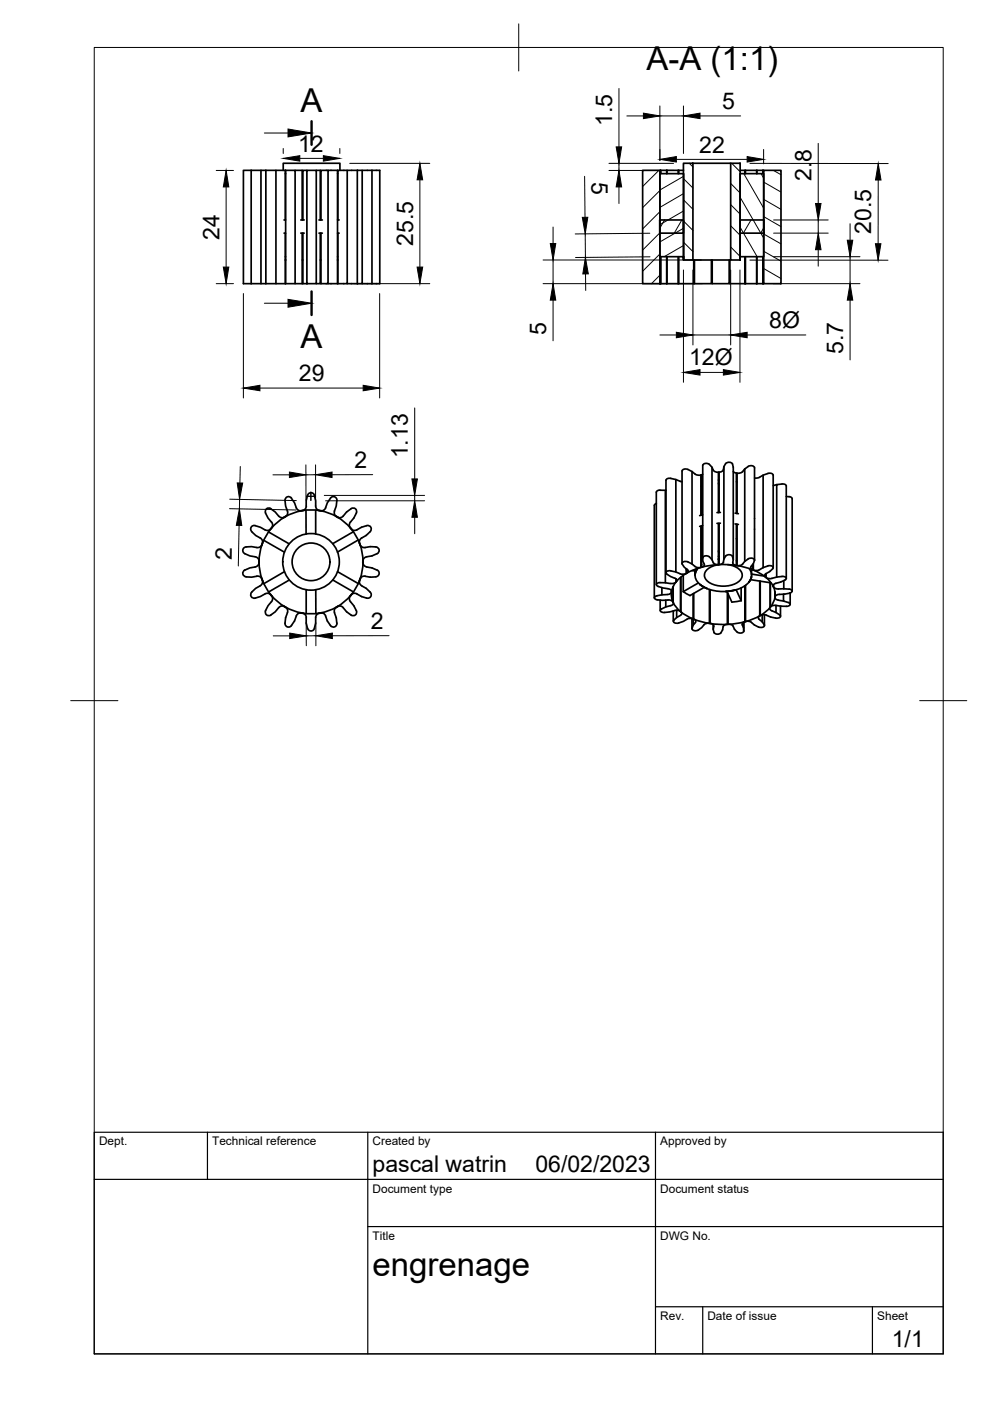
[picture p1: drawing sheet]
<svg xmlns="http://www.w3.org/2000/svg" width="210mm" height="297mm" viewBox="0 0 210 297" stroke-linecap="round" stroke-linejoin="round" font-family="sans-serif">
<!-- layer: Visible -->
<g fill="none" stroke="#000" stroke-width=".36">
<path d="M53.3 36.1h3.1M53.3 36.1h-1.7v24h1.7M53.3 36.1v24M55.3 36.1v24M56.4 36.1h4.1v10.5M56.4 36.1v24M58.5 36.1v24M60 36.1v-1.5h12.1v1.5M60.5 36.8h.1M62.6 36.1h1.5v10.5M65.1 36.1h2v24h-2zM65.1 36.1h-.9v10.5"/>
<path d="M67.1 36.1h.8v10.5M69.6 36.1h-1.5v10.5M71.6 36.8h.1M73.6 36.1h-2v10.5M75.8 36.1h-2.2v24h-2v-10.7M75.8 36.1h1M75.8 36.1v24M78.9 36.1h-2.1v24h-1M78.9 36.1h1.6v24h-1.6M78.9 36.1v24M136.2 36.1h3.7v24h-3.7zM139.9 36.1h.2"/>
<path d="M139.9 36.8h5v18.3v-.7h-5zM140.1 36.1h.1M140.1 36.1v.7M140.1 36.1h1.3M141.4 36.1h.1M141.4 36.1v.7M141.4 36.1h2.4M143.8 36.1h1.1M143.8 36.1v.7M143.9 36.1v.7M144.9 34.6h2v20.5h-2zM146.9 34.6h8"/>
<path d="M154.9 34.6h2v20.5h-2zM156.9 36.8h5v17.6h-5v.7zM156.9 36.1h1M158.1 36.1h2.3M158.1 36.1h-.2v.7M158.1 36.1v.7M160.5 36.1h1.3M160.5 36.1l-.1 .7M160.5 36.1v.7M161.8 36.1v.7zM161.8 36.1h.1M161.9 36.1h3.7v24h-3.7z"/>
<path d="M60.2 49.4h.4M60.2 46.6h.4M60.5 49.4v10.7h-4.1M60.5 55.1h.1M60.5 54.4h.1M63.8 49.4h.7M63.8 46.6h.7M64.1 49.4v10.7h-3.5v-24h2v24M64.1 55.1h.1M64.2 49.4v10.7h.9M67.6 49.4h.7M67.6 46.6h.7"/>
<path d="M67.9 49.4v10.7h-.8M67.9 55.1h.2M68.1 49.4v10.7h1.5v-24h2v24h-2M71.6 55.1h.1M71.6 49.4h.3M71.6 46.6h.3M71.6 54.4h.1M139.9 46.6h5v2.8h-5zM140.1 54.4v5.7M141.4 54.4v5.7M143.8 54.4v5.7M143.9 54.4v5.7h-.1"/>
<path d="M146.9 55.1h8M147.1 55.1v5h-3.2M147.2 55.1v5h3.6v-5M151 55.1v5h3.6v-5M154.7 55.1v5h3.2M156.9 46.6h5.1v2.8h-5.1zM157.9 54.4v5.7M158.1 54.4v5.7M160.4 54.4v5.7M160.5 54.4v5.7M161.8 54.4v5.7M53.3 60.1h3.1"/>
<path d="M73.6 60.1h2.2M76.8 60.1h2.1M139.9 60.1h.2M140.1 60.1h1.3M141.4 60.1h2.4M157.9 60.1h.2M158.1 60.1h2.3M160.4 60.1h.1M160.5 60.1h1.3M161.8 60.1h.1M146.7 100v19.6M150.4 98.5a.92 .92 0 0 0-1.4 .2v19.6"/>
<path d="M150.4 98.5l.6 .6 .4 .8 .9 .2v8.6M151 99.1v19.6M153.5 98.9v19.6M153.8 98.3l-.3 .6-.1 .7a.9 .9 0 0 1-.9 .5v8.6M153.9 98.3a.96 .96 0 0 1 1.4 .1l.2 .6v19.6M155.5 100l.6 .3v8.5M157.9 99.4a1.45 1.45 0 0 1-1.6 .9v8.6M54.1 111.4l1.1 .4 1 .5a.99 .99 0 0 0 1.3-.2l-1.1 1.5-.8 1.7a.99 .99 0 0 0-.4-1.2l-1-.6-.8-.8M54.1 111.4a.75 .75 0 0 0-.8 .4 .75 .75 0 0 0 .1 .9M54.9 118.8v.7M54.9 119l.2-1.8 .5-1.8a1 1 0 0 1-1.2 .7 3.1 3.1 0 0 0-2.7 0 .75 .75 0 0 0 .2 1.3l1.1 .5 1.1 .2a.99 .99 0 0 1 .8 .9M54.9 119.2a1.03 1.03 0 0 1-.8 1 3.1 3.1 0 0 0-2.5 1 .78 .78 0 0 0 .6 1.1l1.1 .1 1.1-.2a.99 .99 0 0 1 1.2 .6l-.5-1.8-.2-1.8"/>
<path d="M55.7 115l-.3 .7M55.9 114.6l4.4 2.5M56.3 108.8l.5 1 .8 .9M56.9 112.8l4.4 2.5M57.4 107.9l1 .6 .7 .9a.97 .97 0 0 0 1.3 .2l-1.5 1.1-1.3 1.3a.98 .98 0 0 0 0-1.3M57.4 107.9a.75 .75 0 0 0-.9 0 .75 .75 0 0 0-.2 .9M57.7 111.7l-.5 .6M60.7 105.5a.75 .75 0 0 1 1.1 .1l.6 1 .4 1.1a.98 .98 0 0 0 1.1 .6l-1.7 .5-1.7 .7a.98 .98 0 0 0 .4-1.2 3.1 3.1 0 0 1-.4-2.7zM60.7 109.4l-.6 .3M64.1 108.3l1.8-.2 1.9 .2M64.4 108.2l-.7 .1M64.9 108.2v5"/>
<path d="M66.7 105l.2 1.2v1.1a1.01 1.01 0 0 0 .9 1M66.7 105a.75 .75 0 0 0-.8-.5 .75 .75 0 0 0-.7 .5l-.3 1.2v1.1a.96 .96 0 0 1-.8 1M66.9 108.2v5M67.5 108.2l.7 .1M69 107.7a1.01 1.01 0 0 1-1.1 .6M71.2 109.4l.6 .3M71.4 106.1l-.1 1.2-.4 1a.96 .96 0 0 0 .5 1.2l-1.7-.7-1.8-.5M71.4 106.1a.75 .75 0 0 0-.5-.8 .75 .75 0 0 0-.8 .3l-.7 1-.4 1.1M74.2 111.7l.4 .6M74.9 112.8l-4.4 2.5M75.5 108.8l-.5 1-.7 .9M75.5 108.8a.75 .75 0 0 0-.1-.9 .75 .75 0 0 0-1 0l-.9 .6-.7 .9a1.01 1.01 0 0 1-1.3 .2l1.5 1.1 1.3 1.3a.96 .96 0 0 1 0-1.3"/>
<path d="M75.9 114.5l-4.4 2.6M76.2 115l.2 .7M76.3 115.4a1.01 1.01 0 0 0 1.1 .7M76.3 115.4l.5 1.8 .2 1.8M76.7 114.1a1.01 1.01 0 0 0-.5 1.2M76.9 119.2a1.04 1.04 0 0 0 .8 1 3.1 3.1 0 0 1 2.6 1 .75 .75 0 0 1-.6 1.1l-1.2 .1-1.1-.2M77 119.2l-.2 1.8-.5 1.8M77 118.8v.7M77.4 116.1a3.1 3.1 0 0 1 2.7 0 .75 .75 0 0 1-.2 1.3l-1 .5-1.2 .2a1 1 0 0 0-.8 .9M77.7 111.4l-1.1 .4-.9 .5a1.01 1.01 0 0 1-1.3-.2l1.1 1.5 .8 1.7M77.8 111.4a.75 .75 0 0 1 .8 .4 .75 .75 0 0 1-.1 .9M78.5 112.7l-.9 .8-.9 .6"/>
<path d="M138.7 107.2v19.6M139.1 104.4v19.6M139.2 106.8l-.5 .3M139.9 103.9l1.3 .1M139.9 103.9l-.5 .1-.2 .3M141.1 104v19.6M142.2 101.4l2.4 .7M142.2 101.4l-.7 .1-.3 .3v19.6M143.3 101.7v19.6M148.6 109.2v-8.5l-.3 .1a1.83 1.83 0 0 1-1.6-.8 1.79 1.79 0 0 0-1.9-.4l-.2 .3v19.6M148.6 111.6v8.7M148.8 111.5v8.8l3.5-.6"/>
<path d="M148.8 100.7v8.5M148.8 115.1l-.2 .1M148.8 119.7l-.2 .1M148.8 103l-.2 .1M149 111.4l-.7 .2M149 109.1l-.7 .2M149 118.3v.7l.3 .8-.5 .5M149 100.6l-.2 .1M150.4 118.1a.91 .91 0 0 0-1.4 .2M152.3 111v8.7l-.9-.2-.4-.8-.6-.6M152.3 116.8l.2 .4M152.3 102.5l.2 .3"/>
<path d="M152.5 119.7l3.6 .2M152.5 111v8.7M152.5 119.7a3.3 3.3 0 0 0-3.1 2 2.47 2.47 0 0 0 2.3 2.4 5.3 5.3 0 0 0 5.5-1.4 1.85 1.85 0 0 0-1.4-2.6l-1.5-.4M152.5 118.5l-.2 .1h.2M152.5 101.8h-.2M152.5 118h-.2M152.7 110.9l-.7 .1M152.7 108.6l-.7 .1M153.4 119.2a.9 .9 0 0 1-.9 .5M153.8 117.9l-.3 .6-.1 .7M153.9 117.9a.94 .94 0 0 1 1.4 .1l.2 .6-.1 .7a.71 .71 0 0 0 .7 .6M155.9 111.1l.7 .1"/>
<path d="M155.9 108.8l.7 .1M156.1 114.2l.2 .1M156.1 111.2v8.7M156.1 118.9h.2M156.1 102.1l.2 .1M156.3 119.9l3.3 .9M156.3 111.2v8.7M158.6 118.5a.81 .81 0 0 1 1.4 .4l-.3 .6-.4 .6M158.6 118.5l-.7 .5a1.45 1.45 0 0 1-1.6 .9M159.6 119.7v1.1M159.7 119.5v1.4M160 112.2h.1"/>
<path d="M160 109.9h.1M160 118.8v-19.6a.91 .91 0 0 0-1.4-.3l-.7 .5v19.6M161.8 100.7a2.16 2.16 0 0 1-1.8 .6M164.7 102.8l-.8 .2M166.7 105.3h.6M167.3 105.3l.6 .2 .1 .2v19.6M53.4 125.5l.8-.8 1-.5a.99 .99 0 0 0 .4-1.2l.8 1.6 1.1 1.5a.98 .98 0 0 0-1.3-.2M53.4 125.5a.75 .75 0 0 0-.1 1 .75 .75 0 0 0 .8 .3M55.5 122.6l.2 .6M56.2 125.9l-1 .6-1.1 .3M56.3 129.5a.75 .75 0 0 0 .2 .9 .75 .75 0 0 0 .9 0M57.2 125.9l.5 .6"/>
<path d="M59.1 128.8l-.7 .9-1 .7M60.1 128.5l.6 .4M60.3 121.2l-4.4 2.5M60.4 128.6l-1.5-1-1.3-1.3a.99 .99 0 0 1 0 1.3l-.8 .8-.5 1.1M60.4 128.6a1.01 1.01 0 0 0-1.3 .2M60.5 128.7a1.02 1.02 0 0 1 .4 1.2 3.1 3.1 0 0 0-.4 2.7 .75 .75 0 0 0 1.3 0l.6-.9 .4-1.1a.99 .99 0 0 1 1.1-.7M60.5 128.7l1.7 .8 1.8 .5M61.3 123l-4.3 2.5M63.7 129.9l.7 .2M64.1 130a1.01 1.01 0 0 1 .8 1v1.1l.3 1.1M64.1 130l1.8 .1 1.9-.1M64.9 125.1v5"/>
<path d="M66.7 133.2a.75 .75 0 0 1-.8 .6 .75 .75 0 0 1-.7-.6M67 125v5.1M67.8 130a1.01 1.01 0 0 0-.9 1v1.1l-.2 1.1M67.9 129.9a1.01 1.01 0 0 1 1.1 .7M67.9 130l1.8-.5 1.7-.8a1.01 1.01 0 0 0-.5 1.2l.4 1.1 .1 1.1M68.2 129.9l-.7 .2M69 130.6a3.2 3.2 0 0 0 1.5 2.3 .75 .75 0 0 0 .9-.8M70.5 123l4.4 2.5M71.5 128.6a1.01 1.01 0 0 1 1.3 .2M71.5 128.6l1.5-1 1.3-1.3a1.01 1.01 0 0 0 0 1.3 3.1 3.1 0 0 1 1.3 2.3 .75 .75 0 0 1-1.2 .5l-.9-.7-.7-.9M71.6 121.2l4.3 2.5M71.8 128.5l-.6 .4"/>
<path d="M74.6 125.9l-.4 .6M75.7 125.9l.9 .6 1.1 .3M76.2 123a1.01 1.01 0 0 0 .5 1.2M76.3 123l-.8 1.6-1.1 1.5a1.01 1.01 0 0 1 1.3-.2M76.5 122.6l-.3 .6M76.7 124.2l.9 .5 .9 .8M77.4 122.2a1.01 1.01 0 0 0-1.1 .6M78.5 125.5a.75 .75 0 0 1 .1 1 .75 .75 0 0 1-.8 .3M139.4 127.2l1.1 .1a2.04 2.04 0 0 1 2.2 .3M139.9 123.5a.59 .59 0 0 0-.7 .5l.4 .3 1 .4 1 .1M140 127.2v2.2M140.3 129.1l-.3 .3a.73 .73 0 0 0 .9 .5l1.1-.2a2.28 2.28 0 0 1 2.3-.1"/>
<path d="M140.3 124.6v1.5M141.2 127.2v1.5M141.7 124.8a.7 .7 0 0 1 .7 .6M142.2 128.4l-1.9 .7M142.4 125.5v1.3l.3 .8M142.4 125.3v.2M142.4 125.5a.89 .89 0 0 1-.9 .6l-2.5 .3-.2 .4 .1 .2 .5 .2M142.7 124.4v3.2M142.7 127.7l.5 .8 1.1 1.2M142.7 124.4v3.3M142.7 129.5v2.2M142.8 127.7a.56 .56 0 0 1-.6 .7"/>
<path d="M143.3 122.8v.6l-.5 .8-.4 1.2M143.4 123.4l-.2 .2a2.8 2.8 0 0 1-2.1 0l-1.2-.1M143.4 122.8v.5M143.5 129.4v1.5M144.3 130.5l-.8 .4-.6 .6M144.3 122.4v7.3M144.4 129.7l1.2 .8 1.4 .7M144.4 122.4v7.3M144.4 129.7l.2 .4-.3 .4M144.9 122v3.4M145.5 121.6l-1.4 1-.7 .7M145.5 120.8h.1"/>
<path d="M145.5 120.6v1M145.5 121.6l-.3 .1a2.44 2.44 0 0 1-1.9-.4 2.01 2.01 0 0 0-2-.1l-.1 .3 .2 .2 1.9 1 .2 .4-.1 .2M145.6 120.7v.8M145.7 131.3a2.91 2.91 0 0 1-2.7 .7l-.2-.3 .1-.2M146.7 131.2v2.1M147 125.9v6.7M147 131.2l-.7-.1-.6 .2M147.1 131.3l.4 .3-.1 .4M147.3 121.1v.9M147.4 132l-.4 .6-.3 .6M147.5 120.7l-.1 .4M147.9 120.5v.1"/>
<path d="M147.9 120.5a2.41 2.41 0 0 0 1 3.8 9 9 0 0 0 9.5-.5 2.26 2.26 0 0 0 .4-3.3M147.9 120.5l-.5 1.1M147.9 120.6l-.5 1.1v-.6l-.7-.1M148.1 123.6l-3.2 1.8M148.4 124l1.5 .7M148.5 123.9l1.3 .9M148.6 120.3l-3 1.2 .3-.4-.2-.3M148.6 120.3l-.3 .1a1.83 1.83 0 0 1-1.6-.8 1.84 1.84 0 0 0-1.8-.5l-.2 .1v.4l.4 .7 .6 .5M149.2 132.5a2.11 2.11 0 0 1-2 1.2l-.4-.3-.1-.2M149.3 124.5l-3 1.8-1.4-.9M150.4 125v7.2l-3.3-.9v-5.5M150.4 132.2h-.7l-.4 .3"/>
<path d="M150.6 125v7.2M150.6 132.2a.71 .71 0 0 1 .7 .6M151.2 132.5l.2 1.6a.98 .98 0 0 0 1.4 .1l.4-.7 .1-.6M151.3 132.8l-.1 .6M153.9 125.4h.1M154.1 125.4l1.1 2.3M154.2 125.6v6.8l-3.6-.2M154.2 132.4a.9 .9 0 0 0-.9 .5M154.4 125.9v6.5M155.9 125.1l-1.9 .3M155.9 125.1l-2 .3M157.1 124.6v2.7l-1-2.3"/>
<path d="M157.2 127.4l-2 .3M157.4 132.5l.3 .6M157.7 131.9v1.9M157.7 133.8a.91 .91 0 0 1-1.4 .2M157.9 124.2v7.6l-1.7 .4-1.8 .1 .9 .3 .4 .8 .6 .6M157.9 131.8a.56 .56 0 0 0-.5 .7M158.1 124.1v7.7M158.1 131.8l.7-.1 .5 .3M159.1 122.9l4.4 .7M159.3 120.1l-.1 .4 .4 .3M159.3 122.3l-.1 .6-.4 .5 .5-1.1M159.3 120.7v1.3"/>
<path d="M159.3 121.7l2.7 .4M159.7 120.9l1.4 .6 1.2 .9-.2-.4 .3-.4M161 131.3l.6 .5M161.1 130.6l-3 1.2M161.1 123.2v7.4M161.1 130.6l-.3 .3 .2 .4M161.2 123.2v7.3M161.6 130.4v1.4l.5 .8a.87 .87 0 0 1-1.3 .3l-.8-.4-.7-.5M161.8 120.3a1.97 1.97 0 0 1 1.9-.3l.2 .2-.1 .4-.6 .6-.8 .4v.8M161.8 120.3v-19.6a2.22 2.22 0 0 1 1.8-.3l.3 .3v19.7M161.8 120.3a2.04 2.04 0 0 1-2.1 .6M162.1 130.4v2.2"/>
<path d="M162.3 122.2h.1M162.3 121.7v.7M162.4 122.4l.8 .8 .8 1.2M162.4 122.4l.6 .3 .7-.1M162.5 130.4l-.7-.1-.6 .2M163.3 123.6v5.2M163.3 123.6v5.1M164 124v.4M164 124.4l.3 1.3v.9M164 124.4l.2 .2a2.59 2.59 0 0 0 2 .2M164.3 125.4v1.2M164.3 126.6a.7 .7 0 0 0 .7 .6l1.1 .2"/>
<path d="M164.3 126.6l-.2 .9-.7 1.2M164.5 128.4h-.7l-.5 .3M164.5 128.4v1.5l.8 .5M164.5 129.9l-1.1-.6-.2-.3 .1-.2-.7 .7-1.4 1M164.7 122.4l1.1-.2a.59 .59 0 0 1 .8 .6l-1.1 .6-1 .3a.54 .54 0 0 0-.5 .7M164.7 122.4v-19.6l1.3-.2 .6 .2 .1 .2v19.6M164.7 122.4l-1 .2M165.2 126a.89 .89 0 0 0-.9 .5M165.3 130.3l.2 .4a.88 .88 0 0 1-1 .3l-2-.6M165.5 128.5v2.1M166.1 126v1.4l1 .3 .4 .3a.59 .59 0 0 1-.7 .6l-2.3-.2M166.2 124.8l1.1 .1"/>
<path d="M166.2 123.1v1.7M167.3 124.9l.7 .4-.1 .2-.5 .2M167.4 125.8l-2.2 .2M167.5 125.7v2.4"/>
<circle cx="65.9" cy="119.1" r="6"/>
<circle cx="66" cy="119.1" r="4"/>
</g>
<!-- layer: BORDER -->
<path d="M20 10.1h180v276.9h-180zM110 5.1v10M15 148.6h10M195 148.6h10" fill="none" stroke="#000" stroke-width=".21"/>
<!-- layer: TITLEBLOCK -->
<path d="M20 240.1h180v46.9h-180zM20 250h180M44 240.1v9.9M78 240.1v46.9M139 240.1v46.9M78 260.1h122M139 277.1h61M149 277.1v9.9M185 277.1v9.9" fill="none" stroke="#000" stroke-width=".25"/>
<!-- layer: Hatching -->
<g fill="none" stroke="#000" stroke-width=".21">
<path d="M139.7 36.1l-3.5 3.4M144.9 37.9l2 2M144.9 37.4l-5 2.9M146.2 34.6l.7 .8M154.9 38.9l2 2M155.2 34.6l1.7 1.8M157.7 36.8l4.2 7.3M161.4 36.8l.5 1M161.9 38.6l3.7 2.1M164 36.1l1.6 .9M139.9 40.4l-3.7 3.6M139.9 44.9l-3.7 3.6"/>
<path d="M139.9 49.4l-3.7 3.6M139.9 53.9l-3.7 3.6M139.9 58.3l-1.8 1.8M140.9 46.6l-1 1.8M144.6 46.6l-1.6 2.8M144.9 51.3l2 2M144.9 46.8l2 2.1M144.9 42.4l2 2M144.9 41l-5 3M144.9 44.7l-5 2.9M144.9 48.4l-5 2.9M144.9 52.1l-4.1 2.3"/>
<path d="M154.9 52.4l2 2M154.9 47.9l2 2M154.9 43.4l2 2M156.9 54.5h.1M156.9 48.1l3.6 6.3M156.9 41.8l5 8.7M159.2 46.6l-1.6 2.8M161.9 56.9l3.7 2.1M161.9 53.3l3.7 2.1M161.9 49.6l3.7 2.1M161.9 45.9l3.7 2.1M161.9 42.3l3.7 2.1"/>
<path d="M161.9 48.3l-.6 1.1"/>
</g>
<!-- layer: Section Lines -->
<path d="M66.1 25.7v5M66.1 61.8v5" fill="none" stroke="#000" stroke-width=".51"/>
<path d="M56 28.2h5.1M56 64.3h5.1" fill="none" stroke="#000" stroke-width=".21"/>
<path d="M61.1 27.4l5 .8-5 .8zM61.1 63.5l5 .8-5 .8z" fill="#000" stroke="#000" stroke-width=".21"/>
<!-- layer: FD_Dimensions -->
<g fill="none" stroke="#000" stroke-width=".21">
<path d="M131.2 18.8v12.3M45.8 36.1h3.7M47.9 39.6v17M60 31.5v1M63.6 33.6h5M72.1 31.5v1M74.1 34.6h17M89 38.1v18.5M124 37.4v8.7M129.1 34.6h13.7M129.1 36.1h13.7M131.2 34.6v1.5"/>
<path d="M131.2 39.6v3.5M132.9 24.6h3.5M139.9 22.5v11.5M139.9 24.6h5M143.4 33.8h15M144.9 22.5v10M148.4 24.6h8.6M159 34.6l29.3 .1M161.9 31.7v3M173.5 30.4v12.7M186.2 38.2v13.5M115.1 55.1h33.6"/>
<path d="M117.3 48.1v3.5M117.3 55.1v5M124.1 49.6v5M124.1 58.1l.1 3.5M137.8 49.5l-15.8 .1M137.8 54.4l-15.8 .2M144.9 57.2v23.9M146.9 57.2v15.9M154.9 57.2v15.9M156.9 57.2v23.9M159 55.1l29.3 .1M164 54.4h18.3"/>
<path d="M164 46.6h11.6M164 49.4h11.6M173.5 46.6v2.8M173.5 52.9v3.5M180.2 47.4v3.5M180.2 54.4v5.7M45.8 60.1h3.7M51.6 62.2v22.2M75 60.1h16.1M80.5 62.2v22.2M115.1 60.1h33.8M117.3 63.6v8.6"/>
<path d="M139.9 71h3.5M146.9 71h8M148.4 79h5M158.4 71h12.5M164 60.1h18.3M180.2 63.6v12.7M50.9 98.9v3.5M55.1 82.3h21.9M64.9 98.6v7.5M66.9 98.6v7.5M87.9 86.5v15M48.7 107.9l14.1 .2"/>
<path d="M48.7 105.8l14.1 .3M50.7 111.4l-.2 8.6M50.8 105.9v2M57.9 100.7h3.5M66.9 100.7h-2M68.7 105h21.3M69 106.2h21M79 100.6l-8.6 .1M87.9 105v1.2M87.9 109.7v3.5M57.9 134.8h3.5M64.9 132.2v4.7"/>
<path d="M67 132.2v4.7M67 134.8h-2.1M82.5 134.8h-12"/>
</g>
<g fill="#000" stroke="#000" stroke-width=".21">
<path d="M47.9 36.1l.6 3.5h-1.2zM60 33.6l3.6-.6v1.2zM68.6 33l3.5 .6-3.5 .6zM89 34.6l.6 3.5h-1.2zM131.2 36.1l.6 3.5h-1.2zM130.6 31.1h1.2l-.6 3.5zM136.4 24l3.5 .6-3.5 .6zM139.9 33.8l3.5-.6v1.2zM144.9 24.6l3.5-.6v1.2zM158.4 33.2l3.5 .6-3.5 .6zM186.2 34.7l.6 3.5h-1.2zM47.3 56.6h1.2l-.6 3.5z"/>
<path d="M88.4 56.6h1.2l-.6 3.5zM116.7 51.6h1.1l-.5 3.5zM123.5 46.1h1.1l-.5 3.5zM124.1 54.6l.6 3.5h-1.1zM173.5 49.4l.6 3.5h-1.2zM172.9 43.1h1.2l-.6 3.5zM179.6 50.9h1.2l-.6 3.5zM185.6 51.7h1.2l-.6 3.5zM117.3 60.1l.5 3.5h-1.1zM143.4 70.4l3.5 .6-3.5 .6zM144.9 79l3.5-.6v1.1zM153.4 78.4l3.5 .6-3.5 .5z"/>
<path d="M154.9 71l3.5-.6v1.2zM180.2 60.1l.6 3.5h-1.2zM51.6 82.3l3.5-.6v1.2zM77 81.7l3.5 .6-3.5 .6zM50.8 107.9l.5 3.5h-1.2zM50.3 102.4h1.2l-.7 3.5zM61.4 100.1l3.5 .6-3.5 .5zM66.9 100.7l3.5-.6v1.1zM87.9 106.2l.6 3.5h-1.2zM87.3 101.5h1.2l-.6 3.5zM61.4 134.2l3.5 .6-3.5 .6zM67 134.8l3.5-.6v1.2z"/>
</g>
<!-- layer: Smart Centers -->
<path d="M65 105.2h1.8M65.9 104.3v1.8" fill="none" stroke="#000" stroke-width=".21"/>
<g font-size="7">
<text x="137.1" y="14.9">A-A (1:1)</text>
<text x="63.7" y="23.7">A</text>
<text x="63.7" y="73.8">A</text>
<text x="79" y="270.6">engrenage</text>
</g>
<g font-size="4.9">
<text x="153.1" y="23.1">5</text>
<text x="129.8" y="26.8" transform="rotate(-90 129.8 26.8)">1.5</text>
<text x="63.2" y="32.2">12</text>
<text x="148.3" y="32.4">22</text>
<text x="125.4" y="38.6" transform="rotate(90 125.4 38.6)">5</text>
<text x="172" y="38.4" transform="rotate(-90 172 38.4)">2.8</text>
<text x="46.5" y="50.8" transform="rotate(-90 46.5 50.8)">24</text>
<text x="87.6" y="52.1" transform="rotate(-90 87.6 52.1)">25.5</text>
<text x="184.7" y="49.6" transform="rotate(-90 184.7 49.6)">20.5</text>
<text x="115.8" y="71.1" transform="rotate(-90 115.8 71.1)">5</text>
<text x="163.1" y="69.5">8Ø</text>
<text x="146.1" y="77.4">12Ø</text>
<text x="178.8" y="75.1" transform="rotate(-90 178.8 75.1)">5.7</text>
<text x="63.4" y="80.8">29</text>
<text x="75.2" y="99.3">2</text>
<text x="86.5" y="97.2" transform="rotate(-90 86.5 97.2)">1.13</text>
<text x="49.1" y="118.7" transform="rotate(-89 49.1 118.7)">2</text>
<text x="78.6" y="133.4">2</text>
<text x="79" y="248.5">pascal watrin</text>
<text x="113.5" y="248.5">06/02/2023</text>
<text x="189.1" y="285.7">1/1</text>
</g>
<g font-size="2.5">
<text x="21" y="242.9">Dept.</text>
<text x="45" y="242.9">Technical reference</text>
<text x="79" y="242.9">Created by</text>
<text x="140" y="242.9">Approved by</text>
<text x="79" y="252.8">Document type</text>
<text x="140" y="252.8">Document status</text>
<text x="79" y="262.9">Title</text>
<text x="140" y="262.9">DWG No.</text>
<text x="140" y="279.9">Rev.</text>
<text x="150" y="279.9">Date of issue</text>
<text x="186" y="279.9">Sheet</text>
</g>
</svg>
